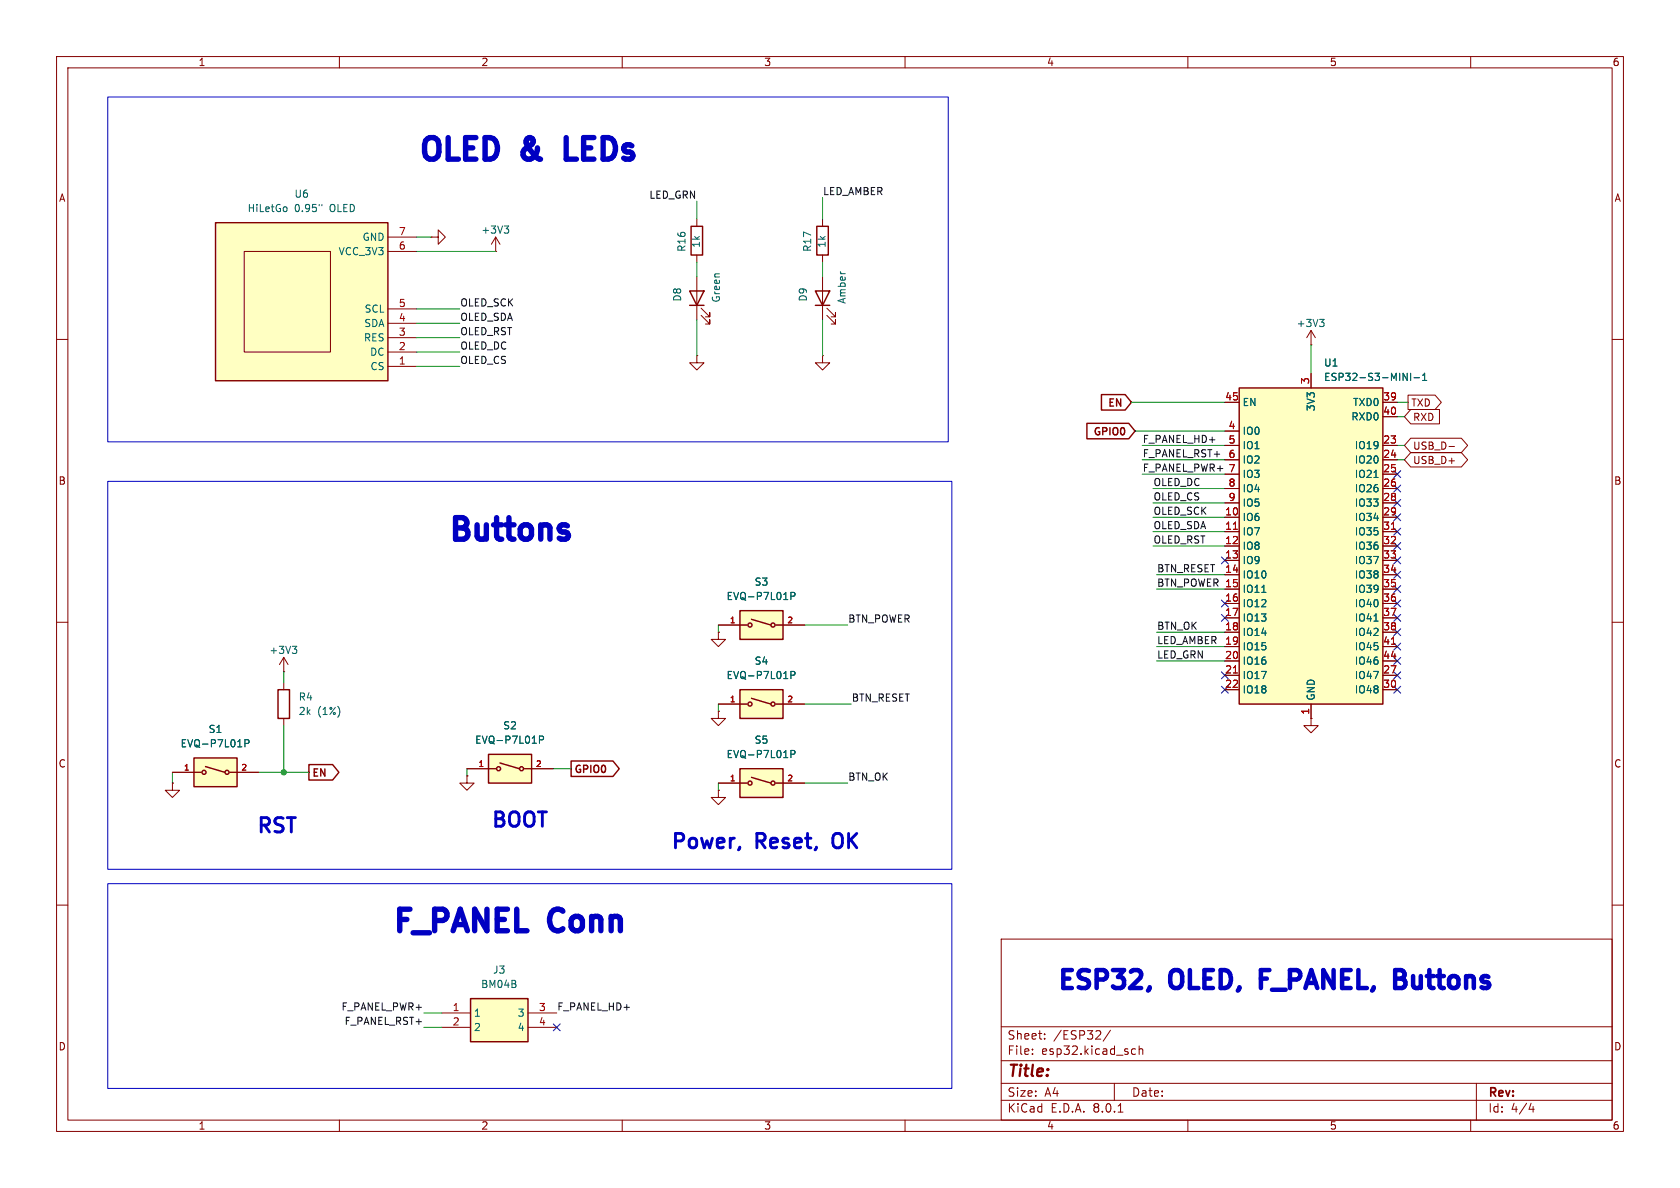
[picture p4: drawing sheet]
<svg xmlns="http://www.w3.org/2000/svg" width="297mm" height="210mm" viewBox="0 0 297 210" stroke-linecap="round" stroke-linejoin="round" font-family="sans-serif">
<g fill="none" stroke="#840000" stroke-width=".18">
<path d="M10 10h277v190h-277zM12 12h273v186h-273zM60 10v2M110 10v2M160 10v2M210 10v2M260 10v2M10 60h2M285 60h2M10 110h2M285 110h2M10 160h2"/>
<path d="M285 160h2M177 166h108v32h-108zM60 198v2M110 198v2M160 198v2M177 194.5h108M177 191.5h108M177 187.5h108M177 181.5h108M182.5 186.3v.1M182.5 185.5v.1M184.7 183.6v.1"/>
<path d="M184.7 182.8v.1M196.3 182.1l-1.3 2M197 191.5v3M197.7 196.6h.8M200.2 186.3h.5M200.2 185.5h.5M201.4 185.5l.2-.1 .4 .1v.9M201.4 184.9v1.5M210 198v2M260 198v2M261 191.5v6.5M270.7 195l-.4 1.1h.9"/>
<path d="M271 195.6v1"/>
</g>
<path d="M130.8 121.9h7.6v5.1h-7.6z" fill="#ffffc2"/>
<g fill="none" stroke="#840000" stroke-width=".25">
<path d="M130.8 121.9h7.6v5.1h-7.6zM132.8 123.4l3.5 1.1"/>
<circle cx="132.6" cy="124.5" r=".36"/>
<circle cx="136.7" cy="124.5" r=".36"/>
</g>
<path d="M231.8 58.4l-.8 1.3M231.8 58.4v2.6M231.8 58.4l.7 1.3M231.8 61h.1M30.5 138.4v1.3h1.2l-1.2 1.3-1.3-1.3h1.3M30.5 138.4h.1M127 124.5h5.1M137.2 124.5h5" fill="none" stroke="#840000" stroke-width=".18"/>
<path d="M233.3 56.5h.8l-.5 .4M233.8 56.9l.3 .3v.3l-.3 .2M139.8 119.4l.6-.1 .1-.2v-.3l-.7-.1v1.3" fill="none" stroke="#006464" stroke-width=".18"/>
<path d="M34.3 134h7.6v5.1h-7.6z" fill="#ffffc2"/>
<g fill="none" stroke="#840000" stroke-width=".25">
<path d="M34.3 134h7.6v5.1h-7.6zM36.3 135.5l3.5 1"/>
<circle cx="36.1" cy="136.5" r=".36"/>
<circle cx="40.1" cy="136.5" r=".36"/>
</g>
<path d="M30.5 136.5h5.1M40.6 136.5h5.1" fill="none" stroke="#840000" stroke-width=".18"/>
<path d="M43.3 131.4h.6l.1-.2v-.3l-.7-.1v1.2" fill="none" stroke="#006464" stroke-width=".18"/>
<path d="M83.2 176.5h10.1v7.7h-10.1z" fill="#ffffc2"/>
<path d="M83.2 176.5h10.1v7.7h-10.1z" fill="none" stroke="#840000" stroke-width=".25"/>
<path d="M78.1 179.1h5.1M93.3 179.1h5.1M78.1 181.6h5.1M93.3 181.6h5.1" fill="none" stroke="#840000" stroke-width=".18"/>
<path d="M86.4 133.4h7.6v5h-7.6z" fill="#ffffc2"/>
<g fill="none" stroke="#840000" stroke-width=".25">
<path d="M86.4 133.4h7.6v5h-7.6zM88.4 134.9l3.4 1"/>
<circle cx="88.1" cy="135.9" r=".36"/>
<circle cx="92.2" cy="135.9" r=".36"/>
</g>
<path d="M82.5 137.2v1.2h1.3l-1.3 1.3-1.2-1.3h1.2M82.5 137.2h.1M82.5 135.9h5.1M92.7 135.9h5.1" fill="none" stroke="#840000" stroke-width=".18"/>
<path d="M95.4 130.8l.6-.1 .1-.2-.1-.3-.6-.1v1.3" fill="none" stroke="#006464" stroke-width=".18"/>
<path d="M38.1 39.4h30.5v27.9h-30.5z" fill="#ffffc2"/>
<path d="M43.2 44.5h15.2v17.7h-15.2zM68.6 59.7h5.1M68.6 57.2h5.1M68.6 54.6h5.1M68.6 44.5h5.1M68.6 41.9h5.1M76.2 41.9h1.3v-1.3l1.2 1.3-1.2 1.3v-1.3M76.2 41.9h.1M68.6 64.8h5.1M68.6 62.2h5.1" fill="none" stroke="#840000" stroke-width=".18"/>
<path d="M38.1 39.4h30.5v27.9h-30.5z" fill="none" stroke="#840000" stroke-width=".25"/>
<path d="M50.7 36.7v.6M56.9 36.1v.3" fill="none" stroke="#006464" stroke-width=".18"/>
<path d="M219.1 68.6h25.4v55.9h-25.4z" fill="#ffffc2"/>
<path d="M121.9 51.4h2.6l-1.3 2.6zM121.9 54h2.6M122.2 40h2v5.1h-2zM144.1 51.4h2.6l-1.3 2.6zM144.1 54h2.6M144.4 40h2v5.1h-2zM219.1 68.6h25.4v55.9h-25.4z" fill="none" stroke="#840000" stroke-width=".25"/>
<g fill="none" stroke="#840000" stroke-width=".18">
<path d="M123.2 38.7v1.3M145.4 38.7v1.3M87.6 44.5h.1M87.6 41.9l-.7 1.3M87.6 41.9v2.6M87.6 41.9l.8 1.3M123.2 45.1v1.3M123.2 48.9v7.6M124 55.8l1.5 1.5v-.8v.8h-.8M124 54.5l1.5 1.5v-.8v.8h-.8M145.4 45.1v1.3M145.4 48.9v7.6"/>
<path d="M146.2 55.8l1.5 1.5v-.8v.8h-.8M146.2 54.5l1.5 1.5v-.8v.8h-.8M123.2 62.9v1.2h1.3l-1.3 1.3-1.3-1.3h1.3M123.2 62.9h.1M145.4 62.9v1.2h1.3l-1.3 1.3-1.3-1.3h1.3M145.4 62.9h.1M216.5 78.7h2.6M216.5 71.1h2.6M216.5 76.2h2.6M231.8 66v2.6M244.5 78.7h2.5M244.5 71.1h2.5"/>
<path d="M244.5 73.7h2.5M216.5 91.4h2.6M216.5 94h2.6M216.5 96.5h2.6M216.5 99.1h2.6M216.5 81.3h2.6M216.5 83.8h2.6M216.5 86.4h2.6M216.5 88.9h2.6M244.5 91.4h2.5M244.5 94h2.5M244.5 96.5h2.5"/>
<path d="M244.5 99.1h2.5M244.5 81.3h2.5M244.5 83.8h2.5M244.5 86.4h2.5M244.5 88.9h2.5M216.5 101.6h2.6M216.5 104.1h2.6M216.5 106.7h2.6M216.5 109.2h2.6M216.5 111.8h2.6M216.5 114.3h2.6M216.5 116.8h2.6"/>
<path d="M216.5 119.4h2.6M244.5 101.6h2.5M244.5 104.1h2.5M244.5 106.7h2.5M244.5 109.2h2.5M244.5 111.8h2.5M244.5 114.3h2.5M244.5 116.8h2.5M244.5 119.4h2.5M127 139.7v1.3h1.3l-1.3 1.2-1.3-1.2h1.3M127 139.7h.1M127 125.7v1.3h1.3l-1.3 1.3-1.3-1.3h1.3"/>
<path d="M127 125.7h.1M216.5 121.9h2.6M231.8 127v1.3h1.2l-1.2 1.2-1.3-1.2h1.3M231.8 127h.1M231.8 124.5v2.5M244.5 121.9h2.5"/>
</g>
<path d="M218 93.6h.8M246 93.6h.7M218 119h.8M246 113.9h.7" fill="none" stroke="#a90000" stroke-width=".18"/>
<path d="M89.1 39.9h.8l-.4 .5M89.7 40.4l.2 .3v.3l-.2 .2M248.1 66l.7 1.3v-1.3M249.4 66v1.3M250 66.8h1M251.5 67.3h.7M251.5 66.3l.4-.3v1.3M242.9 84.4h.7M223.1 104.7h.7M242.9 109.8h.7" fill="none" stroke="#006464" stroke-width=".18"/>
<path d="M130.8 135.9h7.6v5.1h-7.6z" fill="#ffffc2"/>
<g fill="none" stroke="#840000" stroke-width=".25">
<path d="M130.8 135.9h7.6v5.1h-7.6zM132.8 137.4l3.5 1"/>
<circle cx="132.6" cy="138.4" r=".36"/>
<circle cx="136.7" cy="138.4" r=".36"/>
</g>
<path d="M127 111.8v1.2h1.3l-1.3 1.3-1.3-1.3h1.3M127 111.8h.1M127 138.4h5.1M137.2 138.4h5" fill="none" stroke="#840000" stroke-width=".18"/>
<path d="M139.8 133.3h.6l.1-.2v-.3l-.7-.1v1.2" fill="none" stroke="#006464" stroke-width=".18"/>
<path d="M130.8 108h7.6v5h-7.6z" fill="#ffffc2"/>
<g fill="none" stroke="#840000" stroke-width=".25">
<path d="M192.1 74.8h7.4l1.2 1.4-1.2 1.4h-7.4zM194.7 69.8h4.2l1.1 1.3-1.1 1.4h-4.2zM130.8 108h7.6v5h-7.6zM132.8 109.5l3.5 1M49.1 121.9h2.1v5.1h-2.1zM54.6 135.2h4.2l1.1 1.3-1.1 1.4h-4.2zM101 134.5h7.4l1.1 1.4-1.1 1.4h-7.4z"/>
<circle cx="132.6" cy="110.5" r=".36"/>
<circle cx="136.7" cy="110.5" r=".36"/>
</g>
<g fill="none" stroke="#840000" stroke-width=".18">
<path d="M216.5 78.7h2.6M216.5 71.1h2.6M216.5 76.2h2.6M231.8 66v2.6M244.5 78.7h2.5M244.5 71.1h2.5M244.5 73.7h2.5M248.9 69.8h4.8l1.1 1.3-1.1 1.3h-4.8zM249.4 72.4h5.1v2.5h-5.1l-1.1-1.2zM249.4 77.5h9l1.1 1.2-1.1 1.3h-9l-1.1-1.3zM256.2 78.9h.9M216.5 91.4h2.6"/>
<path d="M216.5 94h2.6M216.5 96.5h2.6M216.5 99.1h2.6M216.5 81.3h2.6M216.5 83.8h2.6M216.5 86.4h2.6M216.5 88.9h2.6M244.5 91.4h2.5M244.5 94h2.5M244.5 96.5h2.5M244.5 99.1h2.5M244.5 81.3h2.5"/>
<path d="M244.5 83.8h2.5M244.5 86.4h2.5M244.5 88.9h2.5M249.4 80h9l1.1 1.3-1.1 1.3h-9l-1.1-1.3zM50.2 118.7h.1M50.2 116.2v2.5M50.2 116.2l-.8 1.3M50.2 116.2l.7 1.3M127 111.8h.1M127 110.5h5.1M137.2 110.5h5M216.5 101.6h2.6"/>
<path d="M216.5 104.1h2.6M216.5 106.7h2.6M216.5 109.2h2.6M216.5 111.8h2.6M216.5 114.3h2.6M216.5 116.8h2.6M216.5 119.4h2.6M244.5 101.6h2.5M244.5 104.1h2.5M244.5 106.7h2.5M244.5 109.2h2.5M244.5 111.8h2.5"/>
<path d="M244.5 114.3h2.5M244.5 116.8h2.5M244.5 119.4h2.5M30.5 138.4h.1M30.5 136.5h5.1M40.6 136.5h5.1M50.2 120.7v1.2M50.2 127v1.3M82.5 137.2h.1M82.5 135.9h5.1M92.7 135.9h5.1M127 125.7h.1"/>
<path d="M127 139.7h.1M127 138.4h5.1M127 124.5h5.1M137.2 138.4h5M137.2 124.5h5M216.5 121.9h2.6M231.8 127h.1M231.8 124.5v2.5M244.5 121.9h2.5"/>
</g>
<g fill="none" stroke="#006464" stroke-width=".18">
<path d="M248.1 66l.7 1.3v-1.3M249.4 66v1.3M250 66.8h1M251.5 67.3h.7M251.5 66.3l.4-.3v1.3M242.9 84.4h.7M51.7 114.2h.8l-.5 .5M52.2 114.7l.3 .3v.3l-.3 .2M139.8 105.4l.6-.1 .1-.2v-.3l-.7-.1v1.3M139.8 119.4l.6-.1 .1-.2v-.3l-.7-.1v1.3M223.1 104.7h.7M242.9 109.8h.7"/>
<path d="M43.3 131.4h.6l.1-.2v-.3l-.7-.1v1.2M95.4 130.8l.6-.1 .1-.2-.1-.3-.6-.1v1.3M139.8 133.3h.6l.1-.2v-.3l-.7-.1v1.2"/>
</g>
<path d="M100.1 24.3v3.8h1.8M99.9 94l.4 .2 .2 .4-.2 .5-.4 .2M99.9 92.8l.4 .2" fill="none" stroke="#0000c2" stroke-width=".95"/>
<path d="M203.3 174.5l-.4 .6M222.9 173h1.1M224.4 171.5h-1.5v3.2M246.6 173h1.1M246.6 171.5h1.1a.77 .77 0 0 1 .6 .7 .77 .77 0 0 1-.6 .8M247.7 173a.85 .85 0 0 1 .8 .8 .85 .85 0 0 1-.6 .9h-1.3" fill="none" stroke="#0000c2" stroke-width=".79"/>
<path d="M19 17.1h148.6v61h-148.6zM19 85.1h149.3v68.6h-149.3zM19 156.2h149.3v36.2h-149.3z" fill="none" stroke="#0000c2" stroke-width=".18"/>
<g fill="none" stroke="#009600" stroke-width=".18">
<path d="M123.2 35.6v3.1M145.4 34.9v3.8M73.7 44.5h13.9M73.7 57.2h7.6M73.7 54.6h7.6M73.7 59.7h7.6M73.7 41.9h2.5M123.2 46.4v2.5M123.2 56.5v6.4M145.4 46.4v2.5M145.4 56.5v6.4M73.7 62.2h7.6"/>
<path d="M73.7 64.8h7.6M200 71.1h16.5M200.7 76.2h15.8M201.9 78.7h14.6M231.8 61v5M247 78.7h1.3M247 73.7h1.3M247 71.1h1.9M201.9 81.3h14.6M201.9 83.8h14.6M203.8 86.4h12.7M203.8 91.4h12.7"/>
<path d="M203.8 96.5h12.7M203.8 88.9h12.7M203.8 94h12.7M247 81.3h1.3M50.2 118.7v2M127 110.5v1.3M142.2 110.5h7.7M204.5 111.8h12M204.5 116.8h12M204.5 114.3h12M204.5 101.6h12M204.5 104.1h12"/>
<path d="M30.5 136.5v1.9M45.7 136.5h8.9M50.2 128.3v8.2M82.5 135.9v1.3M97.8 135.9h3.2M127 124.5v1.2M127 138.4v1.3M142.2 124.5h8.3M142.2 138.4h7.7M74.9 179.1h3.2M74.9 181.6h3.2"/>
</g>
<g fill="none" stroke="#000084" stroke-width=".18">
<path d="M215.9 98.5l1.2 1.2M217.1 98.5l-1.2 1.2M246.4 85.8l1.2 1.2M246.4 83.2l1.2 1.2M246.4 93.4l1.2 1.2M246.4 98.5l1.2 1.2M246.4 90.8l1.2 1.2M246.4 88.3l1.2 1.2M246.4 95.9l1.2 1.2M247.6 90.8l-1.2 1.2M247.6 88.3l-1.2 1.2M247.6 85.8l-1.2 1.2"/>
<path d="M247.6 83.2l-1.2 1.2M247.6 93.4l-1.2 1.2M247.6 98.5l-1.2 1.2M247.6 95.9l-1.2 1.2M215.9 108.6l1.2 1.2M215.9 106.1l1.2 1.2M215.9 118.8l1.2 1.2M217.1 108.6l-1.2 1.2M217.1 106.1l-1.2 1.2M217.1 118.8l-1.2 1.2M246.4 103.5l1.2 1.2M246.4 101l1.2 1.2"/>
<path d="M246.4 108.6l1.2 1.2M246.4 116.2l1.2 1.2M246.4 118.8l1.2 1.2M246.4 113.7l1.2 1.2M246.4 111.2l1.2 1.2M246.4 106.1l1.2 1.2M247.6 103.5l-1.2 1.2M247.6 101l-1.2 1.2M247.6 108.6l-1.2 1.2M247.6 116.2l-1.2 1.2M247.6 118.8l-1.2 1.2M247.6 113.7l-1.2 1.2"/>
<path d="M247.6 111.2l-1.2 1.2M247.6 106.1l-1.2 1.2M215.9 121.3l1.2 1.2M217.1 121.3l-1.2 1.2M246.4 121.3l1.2 1.2M247.6 121.3l-1.2 1.2M97.8 181l1.2 1.2M99 181l-1.2 1.2"/>
</g>
<path d="M218 93.6h.8M246 93.6h.7M218 119h.8M246 113.9h.7" fill="none" stroke="#a90000" stroke-width=".18"/>
<circle cx="50.2" cy="136.5" r=".46" fill="#009600" stroke="#009600" stroke-width=".18"/>
<g font-size="5.3" fill="#0000c2">
<text x="73.3" y="29.8">OLED</text>
<text x="92.6" y="29.8">&amp;</text>
<text x="102.3" y="29.8">LEDs</text>
<text x="78.6" y="96.9">Buttons</text>
<text x="68.7" y="166.2">F_PANEL</text>
<text x="97.5" y="166.2">Conn</text>
</g>
<g font-size="4.4" fill="#0000c2">
<text x="186.4" y="176">ESP32,</text>
<text x="207.1" y="176">OLED,</text>
<text x="224.8" y="176">F_PANEL,</text>
<text x="250.3" y="176">Buttons</text>
</g>
<g font-size="3.5" fill="#0000c2">
<text x="45.1" y="148">RST</text>
<text x="86.5" y="146.9">BOOT</text>
<text x="118.3" y="150.8">Power,</text>
<text x="133.7" y="150.8">Reset,</text>
<text x="148.3" y="150.8">OK</text>
</g>
<text font-size="2.8" fill="#840000" x="178" y="190.9">Title:</text>
<g font-size="2.1" fill="#840000">
<text x="178" y="184">Sheet:</text>
<text x="186.2" y="184">/ESP32/</text>
<text x="178" y="186.7">File:</text>
<text x="184.1" y="186.7">esp32.kicad_sch</text>
<text x="178" y="196.9">KiCad</text>
<text x="178" y="194.1">Size:</text>
<text x="184.7" y="194.1">A4</text>
<text x="185.7" y="196.9">E.D.A.</text>
<text x="193.3" y="196.9">8.0.1</text>
<text x="200" y="194.1">Date:</text>
<text x="263" y="194.3">Rev:</text>
<text x="263" y="196.9">Id:</text>
<text x="267.1" y="196.9">4/4</text>
</g>
<g font-size="1.8" fill="#840000">
<text x="35" y="11.9">1</text>
<text x="85" y="11.9">2</text>
<text x="135" y="11.9">3</text>
<text x="185" y="11.9">4</text>
<text x="235" y="11.9">5</text>
<text x="285" y="11.9">6</text>
<text x="10.3" y="35.9">A</text>
<text x="285.3" y="35.9">A</text>
<text x="193" y="77.3">GPIO0</text>
<text x="195.6" y="72.2">EN</text>
<text x="249.4" y="72.1">TXD</text>
<text x="249.7" y="74.6">RXD</text>
<text x="249.7" y="82.2">USB_D+</text>
<text x="249.7" y="79.7">USB_D-</text>
<text x="10.3" y="85.9">B</text>
<text x="285.3" y="85.9">B</text>
<text x="10.3" y="135.9">C</text>
<text x="55.1" y="137.6">EN</text>
<text x="101.4" y="137">GPIO0</text>
<text x="285.3" y="135.9">C</text>
<text x="10.3" y="185.9">D</text>
<text x="285.3" y="185.9">D</text>
<text x="35" y="199.9">1</text>
<text x="85" y="199.9">2</text>
<text x="135" y="199.9">3</text>
<text x="185" y="199.9">4</text>
<text x="235" y="199.9">5</text>
<text x="285" y="199.9">6</text>
</g>
<g font-size="1.8" fill="#006464">
<text x="52" y="35.2">U6</text>
<text x="43.7" y="37.7">HiLetGo</text>
<text x="52.1" y="37.7">0.95&quot;</text>
<text x="58.4" y="37.7">OLED</text>
<text x="85" y="41.5">+3V3</text>
<text x="59.8" y="45.3">VCC_3V3</text>
<text x="64" y="42.8">GND</text>
<text x="121.4" y="44.6" transform="rotate(-90 121.4 44.6)">R16</text>
<text x="123.9" y="43.9" transform="rotate(-90 123.9 43.9)">1k</text>
<text x="143.6" y="44.6" transform="rotate(-90 143.6 44.6)">R17</text>
<text x="146.2" y="43.9" transform="rotate(-90 146.2 43.9)">1k</text>
<text x="120.6" y="53.4" transform="rotate(-90 120.6 53.4)">D8</text>
<text x="127.5" y="53.6" transform="rotate(-90 127.5 53.6)">Green</text>
<text x="142.8" y="53.4" transform="rotate(-90 142.8 53.4)">D9</text>
<text x="149.7" y="53.8" transform="rotate(-90 149.7 53.8)">Amber</text>
<text x="64.3" y="58">SDA</text>
<text x="64.4" y="55.5">SCL</text>
<text x="229.1" y="58">+3V3</text>
<text x="64.2" y="60.6">RES</text>
<text x="65.3" y="63.1">DC</text>
<text x="65.4" y="65.6">CS</text>
<text x="234" y="65">U1</text>
<text x="219.6" y="72">EN</text>
<text x="234" y="67.5">ESP32-S3-MINI-1</text>
<text x="239.1" y="72">TXD0</text>
<text x="219.6" y="77.1">IO0</text>
<text x="232.6" y="72.8" transform="rotate(-90 232.6 72.8)">3V3</text>
<text x="238.8" y="74.5">RXD0</text>
<text x="219.6" y="79.6">IO1</text>
<text x="219.6" y="82.1">IO2</text>
<text x="239.4" y="79.6">IO19</text>
<text x="239.4" y="82.1">IO20</text>
<text x="219.6" y="84.7">IO3</text>
<text x="219.6" y="87.2">IO4</text>
<text x="219.6" y="89.8">IO5</text>
<text x="239.4" y="84.7">IO21</text>
<text x="239.4" y="87.2">IO26</text>
<text x="239.4" y="89.8">IO33</text>
<text x="219.6" y="92.3">IO6</text>
<text x="219.6" y="94.8">IO7</text>
<text x="239.4" y="92.3">IO34</text>
<text x="239.4" y="94.8">IO35</text>
<text x="219.6" y="97.4">IO8</text>
<text x="219.6" y="99.9">IO9</text>
<text x="239.4" y="97.4">IO36</text>
<text x="239.4" y="99.9">IO37</text>
<text x="128.3" y="106.3">EVQ-P7L01P</text>
<text x="133.3" y="103.7">S3</text>
<text x="219.6" y="102.5">IO10</text>
<text x="219.6" y="105">IO11</text>
<text x="219.6" y="107.5">IO12</text>
<text x="239.4" y="102.5">IO38</text>
<text x="239.4" y="105">IO39</text>
<text x="239.4" y="107.5">IO40</text>
<text x="219.6" y="110.1">IO13</text>
<text x="219.6" y="112.6">IO14</text>
<text x="239.4" y="110.1">IO41</text>
<text x="239.4" y="112.6">IO42</text>
<text x="47.5" y="115.8">+3V3</text>
<text x="133.3" y="117.7">S4</text>
<text x="219.6" y="115.2">IO15</text>
<text x="219.6" y="117.7">IO16</text>
<text x="239.4" y="115.2">IO45</text>
<text x="239.4" y="117.7">IO46</text>
<text x="52.7" y="124.1">R4</text>
<text x="128.3" y="120.2">EVQ-P7L01P</text>
<text x="219.6" y="120.2">IO17</text>
<text x="219.6" y="122.8">IO18</text>
<text x="232.6" y="124" transform="rotate(-90 232.6 124)">GND</text>
<text x="239.4" y="120.2">IO47</text>
<text x="239.4" y="122.8">IO48</text>
<text x="36.8" y="129.8">S1</text>
<text x="52.7" y="126.6">2k</text>
<text x="56.1" y="126.6">(1%)</text>
<text x="83.9" y="131.7">EVQ-P7L01P</text>
<text x="88.9" y="129.1">S2</text>
<text x="133.3" y="131.7">S5</text>
<text x="31.8" y="132.3">EVQ-P7L01P</text>
<text x="128.3" y="134.2">EVQ-P7L01P</text>
<text x="87.1" y="172.3">J3</text>
<text x="83.7" y="179.9">1</text>
<text x="85" y="174.9">BM04B</text>
<text x="91.4" y="179.9">3</text>
<text x="83.7" y="182.5">2</text>
<text x="91.4" y="182.5">4</text>
</g>
<g font-size="1.8" fill="#0f0f0f">
<text x="114.7" y="35.2">LED_GRN</text>
<text x="145.4" y="34.6">LED_AMBER</text>
<text x="81.3" y="54.3">OLED_SCK</text>
<text x="81.3" y="56.8">OLED_SDA</text>
<text x="81.3" y="59.3">OLED_RST</text>
<text x="81.3" y="61.9">OLED_DC</text>
<text x="81.3" y="64.4">OLED_CS</text>
<text x="201.9" y="78.4">F_PANEL_HD+</text>
<text x="201.9" y="83.5">F_PANEL_PWR+ 7</text>
<text x="201.9" y="80.9">F_PANEL_RST+</text>
<text x="203.8" y="86">OLED_DC</text>
<text x="203.8" y="88.6">OLED_CS</text>
<text x="203.8" y="93.6">OLED_SDA</text>
<text x="203.8" y="91.1">OLED_SCK</text>
<text x="203.8" y="96.2">OLED_RST</text>
<text x="204.5" y="101.3">BTN_RESET</text>
<text x="204.5" y="103.8">BTN_POWER 15</text>
<text x="149.9" y="110.1">BTN_POWER</text>
<text x="204.5" y="111.4">BTN_OK</text>
<text x="204.5" y="114">LED_AMBER</text>
<text x="204.5" y="116.5">LED_GRN</text>
<text x="150.5" y="124.1">BTN_RESET</text>
<text x="149.9" y="138.1">BTN_OK</text>
<text x="60.3" y="178.7">F_PANEL_PWR+</text>
<text x="98.4" y="178.7">F_PANEL_HD+</text>
<text x="60.8" y="181.3">F_PANEL_RST+</text>
</g>
<g font-size="1.8" fill="#a90000">
<text x="70.4" y="41.7">7</text>
<text x="70.4" y="44.2">6</text>
<text x="70.4" y="59.4">3</text>
<text x="70.4" y="56.9">4</text>
<text x="70.4" y="54.4">5</text>
<text x="70.4" y="64.5">1</text>
<text x="70.4" y="62">2</text>
<text x="216.5" y="70.9">45</text>
<text x="231.5" y="68" transform="rotate(-90 231.5 68)">3</text>
<text x="244.4" y="70.9">39</text>
<text x="217.1" y="75.9">4</text>
<text x="244.4" y="73.4">40</text>
<text x="217.1" y="78.5">5</text>
<text x="217.1" y="81">6</text>
<text x="217.1" y="83.6">7</text>
<text x="244.4" y="78.5">23</text>
<text x="244.4" y="81">24</text>
<text x="244.4" y="83.6">25</text>
<text x="217.1" y="86.1">8</text>
<text x="217.1" y="88.6">9</text>
<text x="244.4" y="86.1">26</text>
<text x="244.4" y="88.6">28</text>
<text x="216.5" y="91.2">10</text>
<text x="216.5" y="93.7">11</text>
<text x="244.4" y="91.2">29</text>
<text x="244.4" y="93.7">31</text>
<text x="216.5" y="96.3">12</text>
<text x="216.5" y="98.8">13</text>
<text x="216.5" y="101.3">14</text>
<text x="244.4" y="96.3">32</text>
<text x="244.4" y="98.8">33</text>
<text x="244.4" y="101.3">34</text>
<text x="216.5" y="106.4">16</text>
<text x="216.5" y="103.9">15</text>
<text x="244.4" y="103.9">35</text>
<text x="244.4" y="106.4">36</text>
<text x="216.5" y="109">17</text>
<text x="216.5" y="111.5">18</text>
<text x="244.4" y="109">37</text>
<text x="244.4" y="111.5">38</text>
<text x="216.5" y="114">19</text>
<text x="216.5" y="116.6">20</text>
<text x="216.5" y="119.1">21</text>
<text x="244.4" y="119.1">27</text>
<text x="244.4" y="114">41</text>
<text x="244.4" y="116.6">44</text>
<text x="216.5" y="121.7">22</text>
<text x="244.4" y="121.7">30</text>
<text x="231.5" y="126.4" transform="rotate(-90 231.5 126.4)">1</text>
<text x="79.9" y="178.8">1</text>
<text x="95.2" y="178.8">3</text>
<text x="79.9" y="181.4">2</text>
<text x="95.2" y="181.4">4</text>
</g>
<g font-size="1.4" fill="#a90000">
<text x="128.9" y="110.2">1</text>
<text x="139.1" y="110.2">2</text>
<text x="128.9" y="124.2">1</text>
<text x="139.1" y="124.2">2</text>
<text x="32.4" y="136.3">1</text>
<text x="42.6" y="136.3">2</text>
<text x="84.5" y="135.6">1</text>
<text x="94.6" y="135.6">2</text>
<text x="128.9" y="138.2">1</text>
<text x="139.1" y="138.2">2</text>
</g>
</svg>
